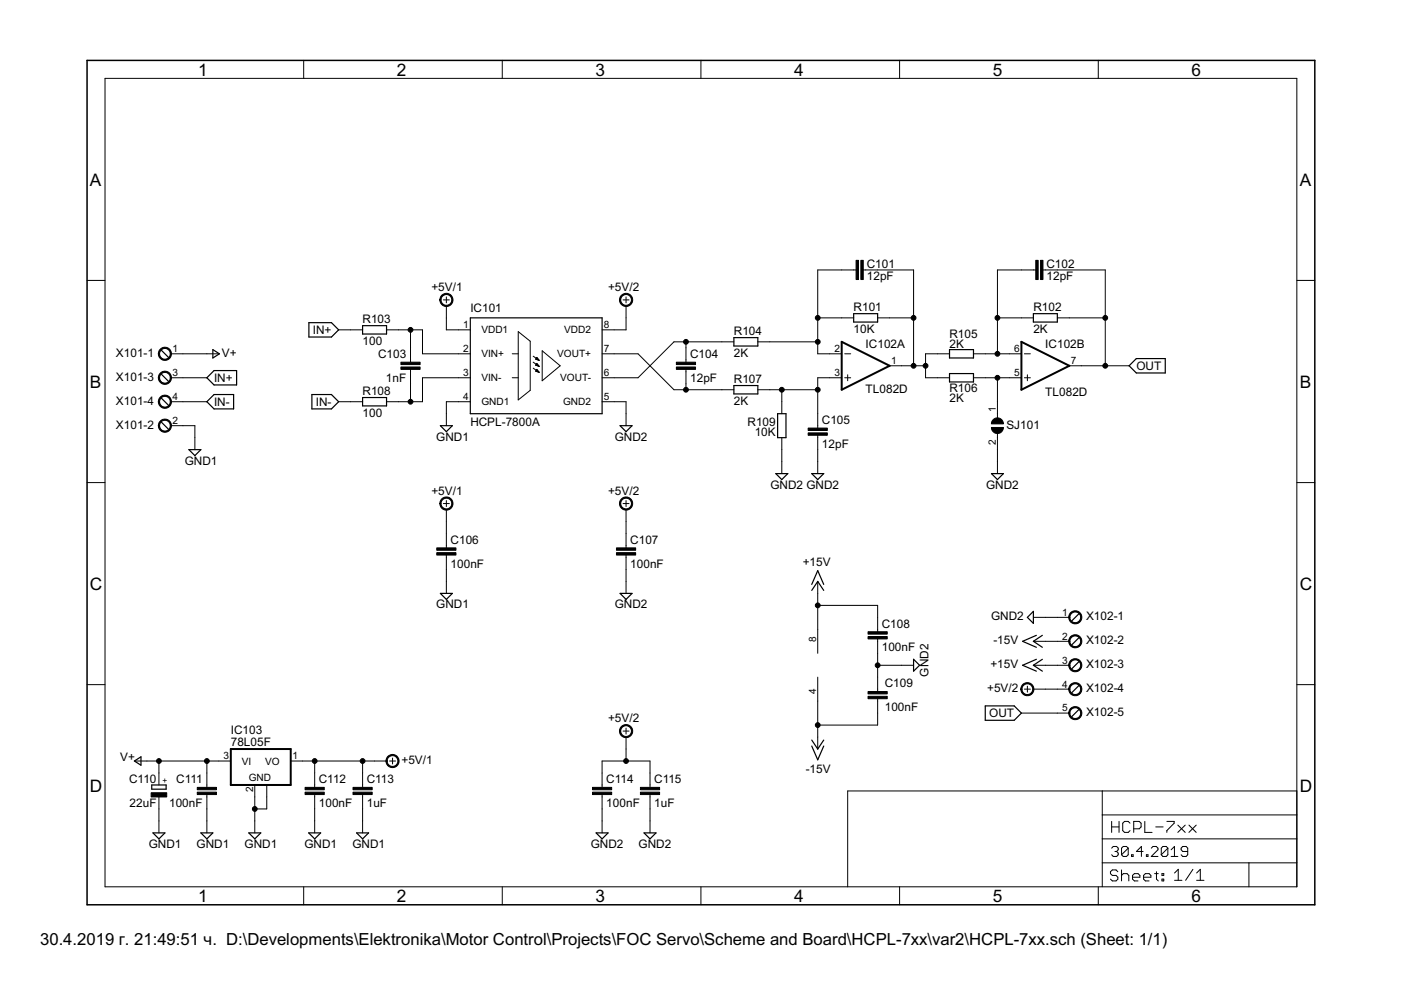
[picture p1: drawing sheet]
<svg xmlns="http://www.w3.org/2000/svg" width="297mm" height="210mm" viewBox="0 0 297 210" stroke-linecap="round" stroke-linejoin="round" font-family="sans-serif">
<g fill="#000" stroke="#000" stroke-width=".25">
<path d="M34.2 74.3l1.5 1.5zM34.2 79.3l1.5 1.6zM45.1 75.9l1.4-.9zM45.1 74.1v1.8zM45.4 78.6h4.8zM45.1 74.1l1.4 .9zM50.2 78.6v3zM65.5 68.4v3.1zM65.5 71.5h4.8zM65.5 68.4h4.8zM71.8 69.9l-1.5 1.6zM70.3 68.4l1.5 1.5z"/>
<path d="M76.9 70.8h5.1zM76.9 69v1.8zM76.9 69h5.1zM82 69v1.8zM99.7 67.4h28zM127.7 67.4v20.3zM155.6 73.4h5.1zM155.6 71.6v1.8zM155.6 71.6h5.1zM160.7 71.6v1.8zM181 68.3h5.1zM181 66.5v1.8z"/>
<path d="M181 66.5h5.1zM186.1 66.5v1.8zM201.3 75.9h5.1zM201.3 74.1v1.8zM201.3 74.1h5.1zM206.4 74.1v1.8zM201.3 79.2h5.1zM219.1 68.3h5.1zM219.1 66.5v1.8zM219.1 66.5h5.1zM224.2 66.5v1.8zM239.4 77.6l1.5-1.6z"/>
<path d="M239.4 77.6l1.5 1.5zM240.9 76h6.2zM240.9 79.1h6.2zM247.1 76v3.1zM34.2 89.5l1.5 1.5zM34.2 84.4l1.5 1.5zM40 95.3h2.6zM40 95.3l1.3 1.3zM42.6 95.3l-1.3 1.3zM43.9 80.1l1.5-1.5zM43.9 80.1l1.5 1.5zM43.9 85.2l1.5-1.5z"/>
<path d="M43.9 85.2l1.5 1.5zM45.4 81.6h4.8zM45.4 83.7h4.1zM45.4 86.7h4.1zM49.5 83.7v3zM66.1 83.7v3zM66.1 86.7h4.2zM66.1 83.7h4.2zM71.8 85.2l-1.5 1.5zM70.3 83.7l1.5 1.5zM76.9 86.1h5.1zM76.9 84.3v1.8z"/>
<path d="M76.9 84.3h5.1zM82 84.3v1.8zM93.4 90.3h2.5zM93.4 90.3l1.2 1.2zM95.9 90.3l-1.3 1.2zM99.7 67.4v20.3zM99.7 87.7h28zM131.5 90.3h2.5zM131.5 90.3l1.2 1.2zM134 90.3l-1.3 1.2zM155.6 83.5h5.1zM155.6 81.7v1.8z"/>
<path d="M155.6 81.7h5.1zM160.7 81.7v1.8zM164.9 87.7v5.1zM166.6 87.7v5.1zM164.9 87.7h1.7zM164.9 92.8h1.7zM201.3 81h5.1zM201.3 79.2v1.8zM206.4 79.2v1.8zM164.5 100.4h2.5zM164.5 100.4l1.3 1.3zM167 100.4l-1.2 1.3z"/>
<path d="M172.1 100.4h2.5zM172.1 100.4l1.3 1.3zM174.6 100.4l-1.2 1.3zM210.2 100.4h2.5zM210.2 100.4l1.3 1.3zM212.7 100.4l-1.2 1.3zM93.4 125.8h2.5zM93.4 125.8l1.2 1.3zM95.9 125.8l-1.3 1.3zM131.5 125.8h2.5zM131.5 125.8l1.2 1.3zM134 125.8l-1.3 1.3z"/>
<path d="M173.4 123.3l-1.3 1.9zM173.4 121l-1.3 2.9zM173.4 123.3l1.2 1.9zM173.4 121l1.2 2.9zM193.7 139.8l1.3 1.3zM216.8 136l2.9-1.3zM217.8 130.9l1.3 1.3zM219.1 136l1.9-1.3zM219.1 129.6v2.6zM219.1 129.6l-1.3 1.3zM216.8 136l2.9 1.2zM219.1 136l1.9 1.2z"/>
<path d="M227.2 131.7l1.5-1.6zM227.2 136.7l1.5-1.5zM172.1 156.9l1.3 1.9zM172.1 158.2l1.3 2.9zM174.6 156.9l-1.2 1.9zM193.7 139.8v2.5zM193.7 142.3l1.3-1.2zM208.9 149.7v3zM208.9 149.7h6.1zM208.9 152.7h6.1zM215 149.7l1.6 1.5zM216.6 151.2l-1.6 1.5z"/>
<path d="M216.8 141.1l2.9-1.3zM219.1 141.1l1.9-1.3zM216.8 141.1l2.9 1.2zM219.1 141.1l1.9 1.2zM227.2 141.8l1.5-1.5zM228.7 145.4l-1.5 1.5zM228.7 150.4l-1.5 1.6zM28.5 161.4l1.4 .8zM28.5 161.4l1.4-.9zM29.9 160.5v1.7zM32.2 166.4v.9zM32.4 176.6h2.6z"/>
<path d="M32.4 176.6l1.3 1.3zM35 176.6l-1.3 1.3zM32.2 167.3h3zM35.2 166.4v.9zM32.2 166.4h3zM42.6 176.6h2.5zM42.6 176.6l1.3 1.3zM45.1 176.6l-1.2 1.3zM52.7 176.6h2.6zM52.7 176.6l1.3 1.3zM55.3 176.6l-1.3 1.3zM65.4 176.6h2.6z"/>
<path d="M65.4 176.6l1.3 1.3zM68 176.6l-1.3 1.3zM75.6 176.6h2.5zM75.6 176.6l1.3 1.3zM78.1 176.6l-1.2 1.3zM126.4 176.6h2.5zM126.4 176.6l1.3 1.3zM128.9 176.6l-1.2 1.3zM136.5 176.6h2.6zM136.5 176.6l1.3 1.3zM139.1 176.6l-1.3 1.3zM174.6 158.2l-1.2 2.9z"/>
</g>
<g fill="#000" stroke="#000" stroke-width=".21">
<path d="M22.3 16.6v171.4zM64.4 12.8v3.8zM106.5 12.8v3.8zM148.6 12.8v3.8zM190.7 12.8v3.8zM232.9 12.8v3.8zM22.3 16.6h252.7zM18.5 59.5h3.8zM173.4 57.2h5.1zM178.5 57.2h2.5zM181 57.2h.5zM183 57.2h.5z"/>
<path d="M183.5 57.2h2.6zM186.1 57.2h7.6zM193.7 57.2v10.2zM211.5 57.2v10.2zM216.6 57.2h2.5zM211.5 57.2h5.1zM219.1 57.2h.5zM221.1 57.2h.5zM221.6 57.2h2.6zM224.2 57.2h10.1zM234.3 57.2v10.2zM275 59.5h3.8z"/>
<path d="M36.2 75h2.6zM43.9 75h2.5zM38.8 75h5.1zM71.8 69.9h2.5zM74.3 69.9h2.6zM82 69.9h2.5zM84.5 69.9h2.5zM87 73.7v2.6zM87 76.3v.5zM87 78.3v.5zM87 69.9v3.8zM89.6 69.9v5.1z"/>
<path d="M87 69.9h2.6zM94 63.6h1.3zM94.6 64.9v2.5zM94.6 62.9v1.3zM94.6 67.4v2.5zM97.2 69.9h2.5zM97.2 75h2.5zM94.6 69.9h2.6zM89.6 75h7.6zM108.6 75h1.3zM109.9 70.3v14.5zM109.9 70.3l2.5 2z"/>
<path d="M113.1 75.5l1.2 .9zM113.1 76.8l1.2 .9zM113.1 78.1l1.2 .9zM113.6 76.2l.7 .2zM113.6 77.4l.7 .3zM113.6 78.7l.7 .3zM113.6 77.4h.5zM113.6 76.1h.5zM113.6 78.6h.4zM113.7 77.3h.3zM113.7 78.7h.5zM113.7 76.2h.5z"/>
<path d="M113.7 76h.3zM113.7 78.5h.3zM113.7 77.2h.2zM113.8 75.8l-.2 .4zM113.8 77l-.2 .4zM113.8 78.3l-.2 .4zM113.9 77.5h.3zM114 78.8h.3zM114 76.3h.3zM113.8 75.8l.5 .6zM113.8 77l.5 .7zM113.8 78.3l.5 .7z"/>
<path d="M115 74.4l3.8 3.2zM115 80.7l3.8-3.1zM127.7 75h2.5zM127.7 69.9h2.5zM130.2 75h5.1zM130.2 69.9h2.5zM132.1 63.6h1.3zM132.7 64.9v2.5zM132.7 62.9v1.3zM132.7 67.4v2.5zM135.3 75l7.6 7.6zM142.9 72.5l-7.6 7.6z"/>
<path d="M145.4 73.7v2.6zM145.4 76.3v.5zM145.4 78.3v.5zM142.9 72.5h2.5zM145.4 72.5v1.2zM153.1 72.5h2.5zM145.4 72.5h7.7zM160.7 72.5h2.5zM163.2 72.5h10.2zM173.4 72.5v2.5zM173.4 75h2.5zM173.4 67.4v5.1z"/>
<path d="M173.4 57.2v10.2zM175.9 75h2.6zM178.5 67.4h2.5zM173.4 67.4h5.1zM179.1 75h1.3zM186.1 67.4h2.5zM188.6 67.4h5.1zM188.6 77.6h2.6zM193.7 67.4v10.2zM191.2 77.6h2.5zM193.7 77.6h2.5zM196.2 75v2.6z"/>
<path d="M196.2 77.6v2.5zM198.8 75h2.5zM196.2 75h2.6zM206.4 75h2.5zM208.9 75h2.6zM211.5 75h2.5zM211.5 67.4v7.6zM214 75h2.6zM216.6 67.4h2.5zM211.5 67.4h5.1zM217.2 75h1.3zM224.2 67.4h2.5z"/>
<path d="M226.7 67.4h7.6zM226.7 77.6h2.6zM229.3 77.6h5zM234.3 67.4v10.2zM234.3 77.6h5.1zM36.2 90.3h2.6zM36.2 80.1h2.6zM36.2 85.2h2.6zM38.8 85.2h5.1zM41.3 92.8v2.5zM41.3 90.3v2.5zM38.8 90.3h2.5z"/>
<path d="M38.8 80.1h5.1zM71.8 85.2h2.5zM74.3 85.2h2.6zM82 85.2h2.5zM84.5 85.2h2.5zM87 78.8v2.6zM87 81.4v3.8zM89.6 80.1v5.1zM87 85.2h2.6zM94.6 87.7v2.6zM94.6 85.2v2.5zM97.2 85.2h2.5z"/>
<path d="M97.2 80.1h2.5zM94.6 85.2h2.6zM89.6 80.1h7.6zM108.6 80.1h1.3zM109.9 84.8l2.5-2zM112.4 72.3v10.5zM115 74.4v6.3zM127.7 80.1h2.5zM127.7 85.2h2.5zM130.2 85.2h2.5zM132.7 87.7v2.6zM132.7 85.2v2.5z"/>
<path d="M130.2 80.1h5.1zM142.9 82.6h2.5zM145.4 78.8v2.6zM145.4 82.6h7.7zM145.4 81.4v1.2zM153.1 82.6h2.5zM160.7 82.6h2.5zM163.2 82.6h2.6zM165.8 85.2v2.5zM165.8 92.8v2.5zM165.8 97.9v2.5zM165.8 82.6h7.6z"/>
<path d="M165.8 82.6v2.6zM165.8 95.3v2.6zM173.4 92.8v2.5zM173.4 87.7v2.6zM173.4 92.3v.5zM173.4 90.3v.5zM173.4 97.9v2.5zM173.4 80.1v2.5zM173.4 80.1h2.5zM173.4 82.6v5.1zM173.4 95.3v2.6zM175.9 80.1h2.6z"/>
<path d="M179.1 80.1h1.3zM179.7 79.5v1.2zM196.2 80.1h2.6zM198.8 80.1h2.5zM206.4 80.1h2.5zM208.9 80.1h2.6zM211.5 97.9v2.5zM211.5 92.8v2.5zM211.5 85.2v2.5zM211.5 91.9v.9zM211.5 87.7v.9zM211.5 95.3v2.6z"/>
<path d="M211.5 80.1h2.5zM211.5 80.1v5.1zM214 80.1h2.6zM217.2 80.1h1.3zM217.8 79.5v1.2zM18.5 102.3h3.8zM94 106.8h1.3zM94.6 113.1v2.6zM94.6 115.7v.5zM94.6 117.7v.5zM94.6 108v2.6zM94.6 106.1v1.3z"/>
<path d="M94.6 110.6v2.5zM132.1 106.8h1.3zM132.7 113.1v2.6zM132.7 115.7v.5zM132.7 117.7v.5zM132.7 108v2.6zM132.7 106.1v1.3zM132.7 110.6v2.5zM275 102.3h3.8zM94.6 118.2v2.5zM94.6 123.3v2.5zM94.6 120.7v2.6z"/>
<path d="M132.7 118.2v2.5zM132.7 123.3v2.5zM132.7 120.7v2.6zM173.4 133.4v5.1zM173.4 123.3v2.5zM173.4 125.8v2.6zM173.4 128.4v5zM186.1 130.9v2.5zM186.1 136v2.5zM186.1 133.4v.5zM186.1 135.5v.5zM186.1 128.4v2.5z"/>
<path d="M173.4 128.4h12.7zM186.1 138.5v2.6zM219.1 136h2.5zM219.1 130.9h2.5zM224.2 130.9h2.5zM224.2 136h2.5zM221.6 136h2.6zM221.6 130.9h2.6zM18.5 145.2h3.8zM132.1 155h1.3zM132.7 156.3v2.5zM132.7 154.4v1.2z"/>
<path d="M132.7 158.8v2.6zM173.4 143.6v5.1zM173.4 156.3v2.5zM173.4 148.7v5zM173.4 153.7v2.6zM186.1 143.6v2.5zM186.1 148.7v2.5zM186.1 146.1v.5zM186.1 148.1v.6zM186.1 151.2v2.5zM173.4 153.7h12.7zM186.1 141.1v2.5z"/>
<path d="M186.1 141.1h5.1zM191.2 141.1h2.5zM216.6 151.2h7.6zM217.8 145.5v1.2zM217.2 146.1h1.3zM219.1 146.1h2.5zM219.1 141.1h2.5zM224.2 141.1h2.5zM224.2 146.1h2.5zM224.2 151.2h2.5zM221.6 141.1h2.6zM221.6 146.1h2.6z"/>
<path d="M275 145.2h3.8zM28.6 161.4h2.6zM31.2 161.4h2.5zM33.7 169v2.5zM33.7 163.9v2.5zM33.7 174.1v2.5zM33.7 161.4h10.2zM33.7 161.4v2.5zM33.7 171.5v2.6zM43.9 163.9v2.5zM43.9 169v2.5zM43.9 166.4v.5z"/>
<path d="M43.9 168.5v.5zM43.9 174.1v2.5zM43.9 161.4v2.5zM43.9 171.5v2.6zM46.4 161.4h2.5zM43.9 161.4h2.5zM54 166.4v2.6zM54 174.1v2.5zM54 169v2.5zM54 171.5h2.6zM54 171.5v2.6zM56.6 166.4v2.6z"/>
<path d="M56.6 169v2.5zM61.6 161.4h2.6zM64.2 161.4h2.5zM66.7 163.9v2.5zM66.7 169v2.5zM66.7 166.4v.5zM66.7 168.5v.5zM66.7 174.1v2.5zM66.7 161.4v2.5zM66.7 161.4h10.2zM66.7 171.5v2.6zM76.9 163.9v2.5z"/>
<path d="M76.9 169v2.5zM76.9 166.4v.5zM76.9 168.5v.5zM76.9 174.1v2.5zM76.9 161.4h2.5zM76.9 161.4v2.5zM76.9 171.5v2.6zM79.4 161.4h2.6zM82.6 161.4h1.3zM83.2 160.7v1.3zM127.7 163.9v2.5zM127.7 169v2.5z"/>
<path d="M127.7 166.4v.5zM127.7 168.5v.5zM127.7 174.1v2.5zM127.7 161.4v2.5zM127.7 161.4h5zM127.7 171.5v2.6zM132.7 161.4h5.1zM137.8 163.9v2.5zM137.8 169v2.5zM137.8 166.4v.5zM137.8 168.5v.5zM137.8 174.1v2.5z"/>
<path d="M137.8 161.4v2.5zM137.8 171.5v2.6zM179.7 167.7h54zM233.7 167.7h41.3zM233.7 177.9h41.3zM233.7 172.8v5.1zM233.7 172.8h41.3zM233.7 167.7v5.1zM235.7 174.2v2.3zM235.7 175.3h1.6zM236 179.5l-.3 .3zM236 179.5h.7z"/>
<path d="M236.7 179.5l.4 .3zM237.1 179.8v.4zM237.3 174.2v2.3zM238.1 179.5l-.3 .3zM238 174.5v1.6zM238 176.1l.4 .4zM238.1 179.5h.7zM238 174.5l.4-.3zM238.4 176.5h.8zM238.8 179.5l.4 .3zM238.4 174.2h.8zM239.2 176.5l.4-.4z"/>
<path d="M239.2 179.8v1.4zM239.2 174.2l.4 .3zM240.4 174.2v2.3zM240.4 174.2h1.1zM241.5 174.2l.4 .3zM240.4 175.7h1.1zM241.9 174.5v.8zM241.9 175.3l-.4 .4zM242 179.5l-1.1 1zM242.7 174.2v2.3zM242.7 176.5h1.6zM244.5 179.5l-.4 .3z"/>
<path d="M245 175.3h1.6zM244.5 179.5h.7zM245.2 179.5l.3 .3zM246.5 179.5l-.3 .3zM246.5 179.5h.8zM247.3 179.5l.3 .3zM247.4 174.2h1.5zM247.4 176.1v.4zM247.6 179.8v1.4zM248.9 174.2v.3zM248.9 174.5l-1.5 1.6zM249 179.5v2.1z"/>
<path d="M249.7 174.9l1.6 1.6zM249.7 176.5l1.6-1.6zM250.4 179.8v.4zM250.8 179.5l-.4 .3zM250.8 179.5h.7zM251.5 179.5l.3 .3zM252.1 174.9l1.5 1.6zM252.1 176.5l1.5-1.6zM275 172.8v5.1zM275 167.7v5.1zM22.3 188h252.7zM64.4 188v3.8z"/>
<path d="M106.5 188v3.8zM148.6 188v3.8zM179.7 167.7v20.3zM190.7 188v3.8zM232.9 188v3.8zM233.7 182.9v5.1zM233.7 177.9v5zM235.4 184.8v.4zM235.4 185.2l.4 .4zM235.4 184.8l.4-.4zM235.8 185.6h.8zM235.4 186.4l.4 .4z"/>
<path d="M235.7 181.2l.3 .4zM235.8 184.4h.8zM236.6 185.6l.4 .4zM235.8 186.8h.8zM236.4 180.5h.3zM236.7 180.5l.4 .4zM236 181.6h.7zM236.6 184.4l.4 .4zM237 186v.4zM237 186.4l-.4 .4zM237.1 180.2l-.4 .3zM237.1 180.9v.3z"/>
<path d="M237.1 181.2l-.4 .4zM237.8 179.8v1.4zM237.8 181.2l1.4-1.4zM237.8 184.4v2.4zM237.8 185.6l.4-.4zM237.8 181.2l.3 .4zM238.2 185.2h.8zM238.1 181.6h.7zM239 185.2l.3 .4zM239.2 181.2l-.4 .4zM239.3 185.6v1.2zM239.9 181.2v.4z"/>
<path d="M239.9 181.2h.3zM240.1 185.6v.8zM240.1 185.6l.4-.4zM240.2 181.2v.4zM239.9 181.6h.3zM240.1 186.4l.4 .4zM240.5 185.2h.8zM240.9 180.5h1.5zM240.5 186.8h.8zM241.3 185.2l.4 .4zM241.7 185.6v.4zM240.1 186h1.6z"/>
<path d="M242 179.5v2.1zM242.5 185.6v.8zM242.5 185.6l.3-.4zM242.5 186.4l.3 .4zM242.8 185.2h.8zM243.1 181.2v.4zM243.1 181.2h.3zM243.4 181.2v.4zM243.1 181.6h.3zM242.8 186.8h.8zM243.6 185.2l.4 .4zM244 185.6v.4z"/>
<path d="M242.5 186h1.5zM244.1 181.6l1.4-1.4zM244.8 185.2h.8zM245.2 184.8v1.6zM245.2 186.4l.4 .4zM244.1 181.6h1.4zM245.5 179.8v.4zM246.2 179.8v1.4zM246.2 181.2l1.4-1.4zM246.4 185.2h.3zM246.4 185.2v.4zM246.4 186.4h.3z"/>
<path d="M246.4 186.4v.4zM246.2 181.2l.3 .4zM246.7 185.2v.4zM246.4 185.6h.3zM246.7 186.4v.4zM246.4 186.8h.3zM246.5 181.6h.8zM247.6 181.2l-.3 .4zM248.3 180.2l.7-.7zM248.3 181.6h1.4zM249 185.1l.8-.8zM249 186.6h1.6z"/>
<path d="M249.8 184.3v2.3zM250.4 181.2l.4 .4zM250.4 180.2l.4 .3zM250.8 181.6h.7zM250.8 180.5h1zM252.9 184.3l-1.5 2.3zM251.8 181.2l-.3 .4zM251.8 179.8v1.4zM253.7 185.1l.8-.8zM253.7 186.6h1.6zM254.5 184.3v2.3zM264.8 182.9v5.1z"/>
<path d="M264.8 182.9h10.2zM233.7 182.9h31.1zM275 182.9v5.1zM275 177.9v5zM275 16.6v171.4z"/>
<path d="M34 74.1a1.39 1.39 0 0 1 2.2 .2 1.39 1.39 0 0 1-.9 2.1 1.39 1.39 0 0 1-1.7-1.4h.2a1.14 1.14 0 0 1 1.6-1 1.14 1.14 0 0 1 .3 1.9 1.14 1.14 0 0 1-1.8-.6l-.1-.3h-.2z" fill-rule="evenodd"/>
<path d="M93.6 62.6a1.4 1.4 0 0 1 2.2 .3 1.4 1.4 0 0 1-.8 2 1.4 1.4 0 0 1-1.8-1.3h.3a1.15 1.15 0 0 1 1.6-1.1 1.15 1.15 0 0 1 .3 1.9 1.15 1.15 0 0 1-1.9-.5v-.3h-.3z" fill-rule="evenodd"/>
<path d="M131.7 62.6a1.4 1.4 0 0 1 2.2 .3 1.4 1.4 0 0 1-.8 2 1.4 1.4 0 0 1-1.8-1.3h.3a1.15 1.15 0 0 1 1.6-1.1 1.15 1.15 0 0 1 .3 1.9 1.15 1.15 0 0 1-1.9-.5v-.3h-.3z" fill-rule="evenodd"/>
<path d="M34 89.3a1.39 1.39 0 0 1 2.2 .2 1.39 1.39 0 0 1-.9 2.1 1.39 1.39 0 0 1-1.7-1.3h.2a1.14 1.14 0 0 1 1.6-1.1 1.14 1.14 0 0 1 .3 1.9 1.14 1.14 0 0 1-1.8-.6l-.1-.2h-.2z" fill-rule="evenodd"/>
<path d="M34 79.1a1.39 1.39 0 0 1 2.2 .3 1.39 1.39 0 0 1-.9 2 1.39 1.39 0 0 1-1.7-1.3h.2a1.14 1.14 0 0 1 1.6-1.1 1.14 1.14 0 0 1 .3 1.9 1.14 1.14 0 0 1-1.8-.5l-.1-.3h-.2z" fill-rule="evenodd"/>
<path d="M34 84.2a1.39 1.39 0 0 1 2.2 .3 1.39 1.39 0 0 1-.9 2 1.39 1.39 0 0 1-1.7-1.3h.2a1.14 1.14 0 0 1 1.6-1.1 1.14 1.14 0 0 1 .3 1.9 1.14 1.14 0 0 1-1.8-.6l-.1-.2h-.2z" fill-rule="evenodd"/>
<path d="M210.2 90.6h2.5a1.27 1.27 0 0 1-1.2 1.3 1.27 1.27 0 0 1-1.3-1.3z" fill-rule="evenodd"/>
<path d="M210.6 88.9a1.27 1.27 0 0 1 1.4-.2 1.27 1.27 0 0 1 .7 1.2h-2.5l.1-.5z" fill-rule="evenodd"/>
<path d="M93.6 105.8a1.4 1.4 0 0 1 2.2 .3 1.4 1.4 0 0 1-.8 2 1.4 1.4 0 0 1-1.8-1.3h.3a1.15 1.15 0 0 1 1.6-1.1 1.15 1.15 0 0 1 .3 1.9 1.15 1.15 0 0 1-1.9-.6v-.2h-.3z" fill-rule="evenodd"/>
<path d="M131.7 105.8a1.4 1.4 0 0 1 2.2 .3 1.4 1.4 0 0 1-.8 2 1.4 1.4 0 0 1-1.8-1.3h.3a1.15 1.15 0 0 1 1.6-1.1 1.15 1.15 0 0 1 .3 1.9 1.15 1.15 0 0 1-1.9-.6v-.2h-.3z" fill-rule="evenodd"/>
<path d="M226.9 129.9a1.4 1.4 0 0 1 2.3 .2 1.4 1.4 0 0 1-.8 2.1 1.4 1.4 0 0 1-1.8-1.3h.2a1.14 1.14 0 0 1 1.7-1 1.14 1.14 0 0 1 .2 2 1.14 1.14 0 0 1-1.8-.7l-.1-.3h-.2z" fill-rule="evenodd"/>
<path d="M226.9 135a1.4 1.4 0 0 1 2.3 .2 1.4 1.4 0 0 1-.8 2.1 1.4 1.4 0 0 1-1.8-1.3h.2a1.14 1.14 0 0 1 1.7-1 1.14 1.14 0 0 1 .2 1.9 1.14 1.14 0 0 1-1.8-.7l-.1-.2h-.2z" fill-rule="evenodd"/>
<path d="M131.7 154.1a1.4 1.4 0 0 1 2.2 .2 1.4 1.4 0 0 1-.8 2.1 1.4 1.4 0 0 1-1.8-1.4h.3a1.15 1.15 0 0 1 1.6-1.1 1.15 1.15 0 0 1 .3 2 1.15 1.15 0 0 1-1.9-.6v-.3h-.3z" fill-rule="evenodd"/>
<path d="M216.8 145.2a1.4 1.4 0 0 1 2.2 .2 1.4 1.4 0 0 1-.8 2.1 1.4 1.4 0 0 1-1.8-1.4h.3a1.14 1.14 0 0 1 1.7-.9 1.14 1.14 0 0 1 .1 1.9 1.14 1.14 0 0 1-1.8-.7v-.3h-.3z" fill-rule="evenodd"/>
<path d="M226.9 140.1a1.4 1.4 0 0 1 2.3 .2 1.4 1.4 0 0 1-.8 2.1 1.4 1.4 0 0 1-1.8-1.3h.2a1.14 1.14 0 0 1 1.7-1 1.14 1.14 0 0 1 .2 1.9 1.14 1.14 0 0 1-1.8-.7l-.1-.2h-.2z" fill-rule="evenodd"/>
<path d="M226.9 145.2a1.4 1.4 0 0 1 2.3 .2 1.4 1.4 0 0 1-.8 2 1.4 1.4 0 0 1-1.8-1.3h.2a1.14 1.14 0 0 1 1.7-.9 1.14 1.14 0 0 1 .2 1.9 1.14 1.14 0 0 1-1.8-.7l-.1-.3h-.2z" fill-rule="evenodd"/>
<path d="M226.9 150.2a1.4 1.4 0 0 1 2.3 .2 1.4 1.4 0 0 1-.8 2.1 1.4 1.4 0 0 1-1.8-1.3h.2a1.14 1.14 0 0 1 1.7-.9 1.14 1.14 0 0 1 .2 1.9 1.14 1.14 0 0 1-1.8-.7l-.1-.3h-.2z" fill-rule="evenodd"/>
<path d="M82.2 160.4a1.4 1.4 0 0 1 2.2 .2 1.4 1.4 0 0 1-.8 2.1 1.4 1.4 0 0 1-1.8-1.3h.3a1.14 1.14 0 0 1 1.7-1 1.14 1.14 0 0 1 .1 1.9 1.14 1.14 0 0 1-1.8-.7v-.2h-.3z" fill-rule="evenodd"/>
<circle cx="87" cy="69.9" r=".51"/>
<circle cx="145.4" cy="72.5" r=".51"/>
<circle cx="173.4" cy="72.5" r=".51"/>
<circle cx="173.4" cy="67.4" r=".51"/>
<circle cx="193.7" cy="67.4" r=".51"/>
<circle cx="193.7" cy="77.6" r=".51"/>
<circle cx="196.2" cy="77.6" r=".51"/>
<circle cx="211.5" cy="75" r=".51"/>
<circle cx="211.5" cy="67.4" r=".51"/>
<circle cx="234.3" cy="67.4" r=".51"/>
<circle cx="234.3" cy="77.6" r=".51"/>
<circle cx="87" cy="85.2" r=".51"/>
<circle cx="145.4" cy="82.6" r=".51"/>
<circle cx="165.8" cy="82.6" r=".51"/>
<circle cx="173.4" cy="82.6" r=".51"/>
<circle cx="211.5" cy="80.1" r=".51"/>
<circle cx="173.4" cy="128.4" r=".51"/>
<circle cx="173.4" cy="153.7" r=".51"/>
<circle cx="186.1" cy="141.1" r=".51"/>
<circle cx="33.7" cy="161.4" r=".51"/>
<circle cx="43.9" cy="161.4" r=".51"/>
<circle cx="54" cy="171.5" r=".51"/>
<circle cx="66.7" cy="161.4" r=".51"/>
<circle cx="76.9" cy="161.4" r=".51"/>
<circle cx="132.7" cy="161.4" r=".51"/>
</g>
<path d="M18.5 12.8v179zM18.5 12.8h260.3zM18.5 191.8h260.3zM278.8 12.8v179z" fill="#000" stroke="#000" stroke-width=".32"/>
<path d="M178.5 72.5l10.1 5.1zM178.5 82.6l10.1-5zM216.6 72.5l10.1 5.1zM216.6 82.6l10.1-5zM178.5 72.5v10.1zM216.6 72.5v10.1zM48.9 158.8v7.6zM48.9 158.8h12.7zM48.9 166.4h12.7zM61.6 158.8v7.6z" fill="#000" stroke="#000" stroke-width=".42"/>
<g fill="#000" stroke="#000" stroke-width=".21">
<path d="M181.5 55.2h.5v4.1h-.5zM182.5 55.2h.5v4.1h-.5zM219.6 55.2h.5v4.1h-.5zM220.6 55.2h.5v4.1h-.5zM85 77.8h4.1v.5h-4.1zM85 76.8h4.1v.5h-4.1zM143.4 77.8h4.1v.5h-4.1zM143.4 76.8h4.1v.5h-4.1zM171.3 90.8h4.1v.5h-4.1zM171.3 91.8h4.1v.5h-4.1zM92.6 117.2h4.1v.5h-4.1zM92.6 116.2h4.1v.5h-4.1z"/>
<path d="M130.7 117.2h4.1v.5h-4.1zM130.7 116.2h4.1v.5h-4.1zM184 135h4.1v.5h-4.1zM184 133.9h4.1v.6h-4.1zM184 147.6h4.1v.5h-4.1zM184 146.6h4.1v.5h-4.1zM32 168.1h3.3v.9h-3.3zM41.8 168h4.1v.5h-4.1zM41.8 166.9h4.1v.5h-4.1zM64.7 168h4v.5h-4zM64.7 166.9h4v.5h-4zM74.8 168h4.1v.5h-4.1z"/>
<path d="M74.8 166.9h4.1v.5h-4.1zM125.6 168h4.1v.5h-4.1zM125.6 166.9h4.1v.5h-4.1zM135.8 168h4v.5h-4zM135.8 166.9h4v.5h-4z"/>
</g>
<g font-size="4.1">
<text x="42" y="16">1</text>
<text x="84.1" y="16">2</text>
<text x="126.3" y="16">3</text>
<text x="168.4" y="16">4</text>
<text x="210.5" y="16">5</text>
<text x="252.6" y="16">6</text>
<text x="19.1" y="39.3">A</text>
<text x="275.6" y="39.3">A</text>
<text x="19.1" y="82.2">B</text>
<text x="275.6" y="82.2">B</text>
<text x="19.1" y="125">C</text>
<text x="275.6" y="125">C</text>
<text x="19.1" y="167.9">D</text>
<text x="275.6" y="167.9">D</text>
<text x="42" y="191.2">1</text>
<text x="84.1" y="191.2">2</text>
<text x="126.3" y="191.2">3</text>
<text x="168.4" y="191.2">4</text>
<text x="210.5" y="191.2">5</text>
<text x="252.6" y="191.2">6</text>
</g>
<text font-size="4" x="8.5" y="200.4">30.4.2019 г. 21:49:51 ч. D:\Developments\Elektronika\Motor Control\Projects\FOC Servo\Scheme and Board\HCPL-7xx\var2\HCPL-7xx.sch (Sheet: 1/1)</text>
<g font-size="2.8">
<text x="183.8" y="59.4">12pF</text>
<text x="183.8" y="56.9">C101</text>
<text x="221.9" y="59.4">12pF</text>
<text x="221.9" y="56.9">C102</text>
<text x="91.5" y="61.7">+5V/1</text>
<text x="128.9" y="61.7">+5V/2</text>
<text x="181" y="65.9">R101</text>
<text x="219.1" y="65.9">R102</text>
<text x="66.3" y="70.8">IN+</text>
<text x="76.9" y="68.4">R103</text>
<text x="99.7" y="66.1">IC101</text>
<text x="155.6" y="71">R104</text>
<text x="181" y="70.7">10K</text>
<text x="201.3" y="71.6">R105</text>
<text x="219.1" y="70.7">2K</text>
<text x="24.6" y="75.7">X101-1</text>
<text x="47" y="75.7">V+</text>
<text x="76.9" y="73.2">100</text>
<text x="80.1" y="75.9">C103</text>
<text x="146.3" y="75.9">C104</text>
<text x="155.6" y="75.8">2K</text>
<text x="183.5" y="73.7">IC102A</text>
<text x="201.3" y="73.9">2K</text>
<text x="221.6" y="73.7">IC102B</text>
<text x="24.6" y="80.7">X101-3</text>
<text x="45.4" y="81">IN+</text>
<text x="76.9" y="83.7">R108</text>
<text x="81.8" y="81">1nF</text>
<text x="146.3" y="81">12pF</text>
<text x="155.6" y="81.1">R107</text>
<text x="183.5" y="83.3">TL082D</text>
<text x="201.3" y="83">R106</text>
<text x="221.6" y="83.9">TL082D</text>
<text x="240.9" y="78.4">OUT</text>
<text x="24.6" y="85.8">X101-4</text>
<text x="45.4" y="86.1">IN-</text>
<text x="66.9" y="86.1">IN-</text>
<text x="76.9" y="88.5">100</text>
<text x="155.6" y="85.9">2K</text>
<text x="174.3" y="89.9">C105</text>
<text x="201.3" y="85.3">2K</text>
<text x="24.6" y="90.9">X101-2</text>
<text x="92.5" y="93.4">GND1</text>
<text x="99.7" y="90.3">HCPL-7800A</text>
<text x="130.3" y="93.4">GND2</text>
<text x="158.5" y="90.4">R109</text>
<text x="160" y="92.5">10K</text>
<text x="174.3" y="95">12pF</text>
<text x="213.4" y="90.9">SJ101</text>
<text x="39.2" y="98.5">GND1</text>
<text x="91.5" y="104.9">+5V/1</text>
<text x="128.9" y="104.9">+5V/2</text>
<text x="163.3" y="103.6">GND2 GND2</text>
<text x="209.1" y="103.6">GND2</text>
<text x="95.5" y="115.3">C106</text>
<text x="133.6" y="115.3">C107</text>
<text x="95.5" y="120.3">100nF</text>
<text x="133.6" y="120.3">100nF</text>
<text x="170.2" y="120.1">+15V</text>
<text x="92.5" y="129">GND1</text>
<text x="130.3" y="129">GND2</text>
<text x="210.1" y="131.5">GND2</text>
<text x="230.3" y="131.5">X102-1</text>
<text x="187" y="133">C108</text>
<text x="210.6" y="136.6">-15V</text>
<text x="230.3" y="136.6">X102-2</text>
<text x="187" y="138.1">100nF</text>
<text x="196.9" y="143.5" transform="rotate(-90 196.9 143.5)">GND2</text>
<text x="210" y="141.7">+15V</text>
<text x="230.3" y="141.7">X102-3</text>
<text x="187.6" y="145.7">C109</text>
<text x="209.3" y="146.8">+5V/2</text>
<text x="230.3" y="146.8">X102-4</text>
<text x="48.9" y="155.6">IC103</text>
<text x="128.9" y="153.1">+5V/2</text>
<text x="187.6" y="150.8">100nF</text>
<text x="209.7" y="152.1">OUT</text>
<text x="230.3" y="151.8">X102-5</text>
<text x="25.5" y="161.4">V+</text>
<text x="48.9" y="158.2">78L05F</text>
<text x="85.1" y="162">+5V/1</text>
<text x="27.4" y="166">C110</text>
<text x="37.4" y="166.1">C111</text>
<text x="67.6" y="166.1">C112</text>
<text x="77.8" y="166.1">C113</text>
<text x="128.6" y="166.1">C114</text>
<text x="138.7" y="166.1">C115</text>
<text x="170.8" y="163.9">-15V</text>
<text x="27.5" y="171">22uF</text>
<text x="35.9" y="171.1">100nF</text>
<text x="67.6" y="171.1">100nF</text>
<text x="77.8" y="171.1">1uF</text>
<text x="128.6" y="171.1">100nF</text>
<text x="138.7" y="171.1">1uF</text>
<text x="31.5" y="179.8">GND1</text>
<text x="41.7" y="179.8">GND1</text>
<text x="51.9" y="179.8">GND1</text>
<text x="64.6" y="179.8">GND1</text>
<text x="74.7" y="179.8">GND1</text>
<text x="125.2" y="179.8">GND2</text>
<text x="135.4" y="179.8">GND2</text>
</g>
<g font-size="2.4">
<text x="98.2" y="69.6">1</text>
<text x="102.1" y="70.7">VDD1</text>
<text x="119.6" y="70.7">VDD2</text>
<text x="128" y="69.6">8</text>
<text x="36.6" y="74.7">1</text>
<text x="98.2" y="74.7">2</text>
<text x="102.1" y="75.8">VIN+</text>
<text x="118.1" y="75.8">VOUT+</text>
<text x="128" y="74.7">7</text>
<text x="176.9" y="74.7">2</text>
<text x="189" y="77.2">1</text>
<text x="215" y="74.7">6</text>
<text x="227.1" y="77.2">7</text>
<text x="36.6" y="79.7">3</text>
<text x="98.2" y="79.7">3</text>
<text x="102.1" y="80.9">VIN-</text>
<text x="118.8" y="80.9">VOUT-</text>
<text x="128" y="79.7">6</text>
<text x="176.9" y="79.7">3</text>
<text x="215" y="79.7">5</text>
<text x="36.6" y="89.9">2</text>
<text x="36.6" y="84.8">4</text>
<text x="98.2" y="84.8">4</text>
<text x="102.1" y="85.9">GND1</text>
<text x="119.4" y="85.9">GND2</text>
<text x="128" y="84.8">5</text>
<text x="211.1" y="87.4" transform="rotate(-90 211.1 87.4)">1</text>
<text x="211.1" y="94.3" transform="rotate(-90 211.1 94.3)">2</text>
<text x="225.2" y="130.5">1</text>
<text x="173" y="136.2" transform="rotate(-90 173 136.2)">8</text>
<text x="225.2" y="135.6">2</text>
<text x="225.2" y="140.7">3</text>
<text x="173" y="147.1" transform="rotate(-90 173 147.1)">4</text>
<text x="225.2" y="145.8">4</text>
<text x="225.2" y="150.8">5</text>
<text x="47.4" y="161">3</text>
<text x="62" y="161">1</text>
<text x="51.3" y="162.1">VI</text>
<text x="52.7" y="165.7">GND</text>
<text x="53.7" y="168" transform="rotate(-90 53.7 168)">2</text>
<text x="56.2" y="162.1">VO</text>
</g>
<text font-size="2" x="35.5" y="166" transform="rotate(-90 35.5 166)">+</text>
</svg>
